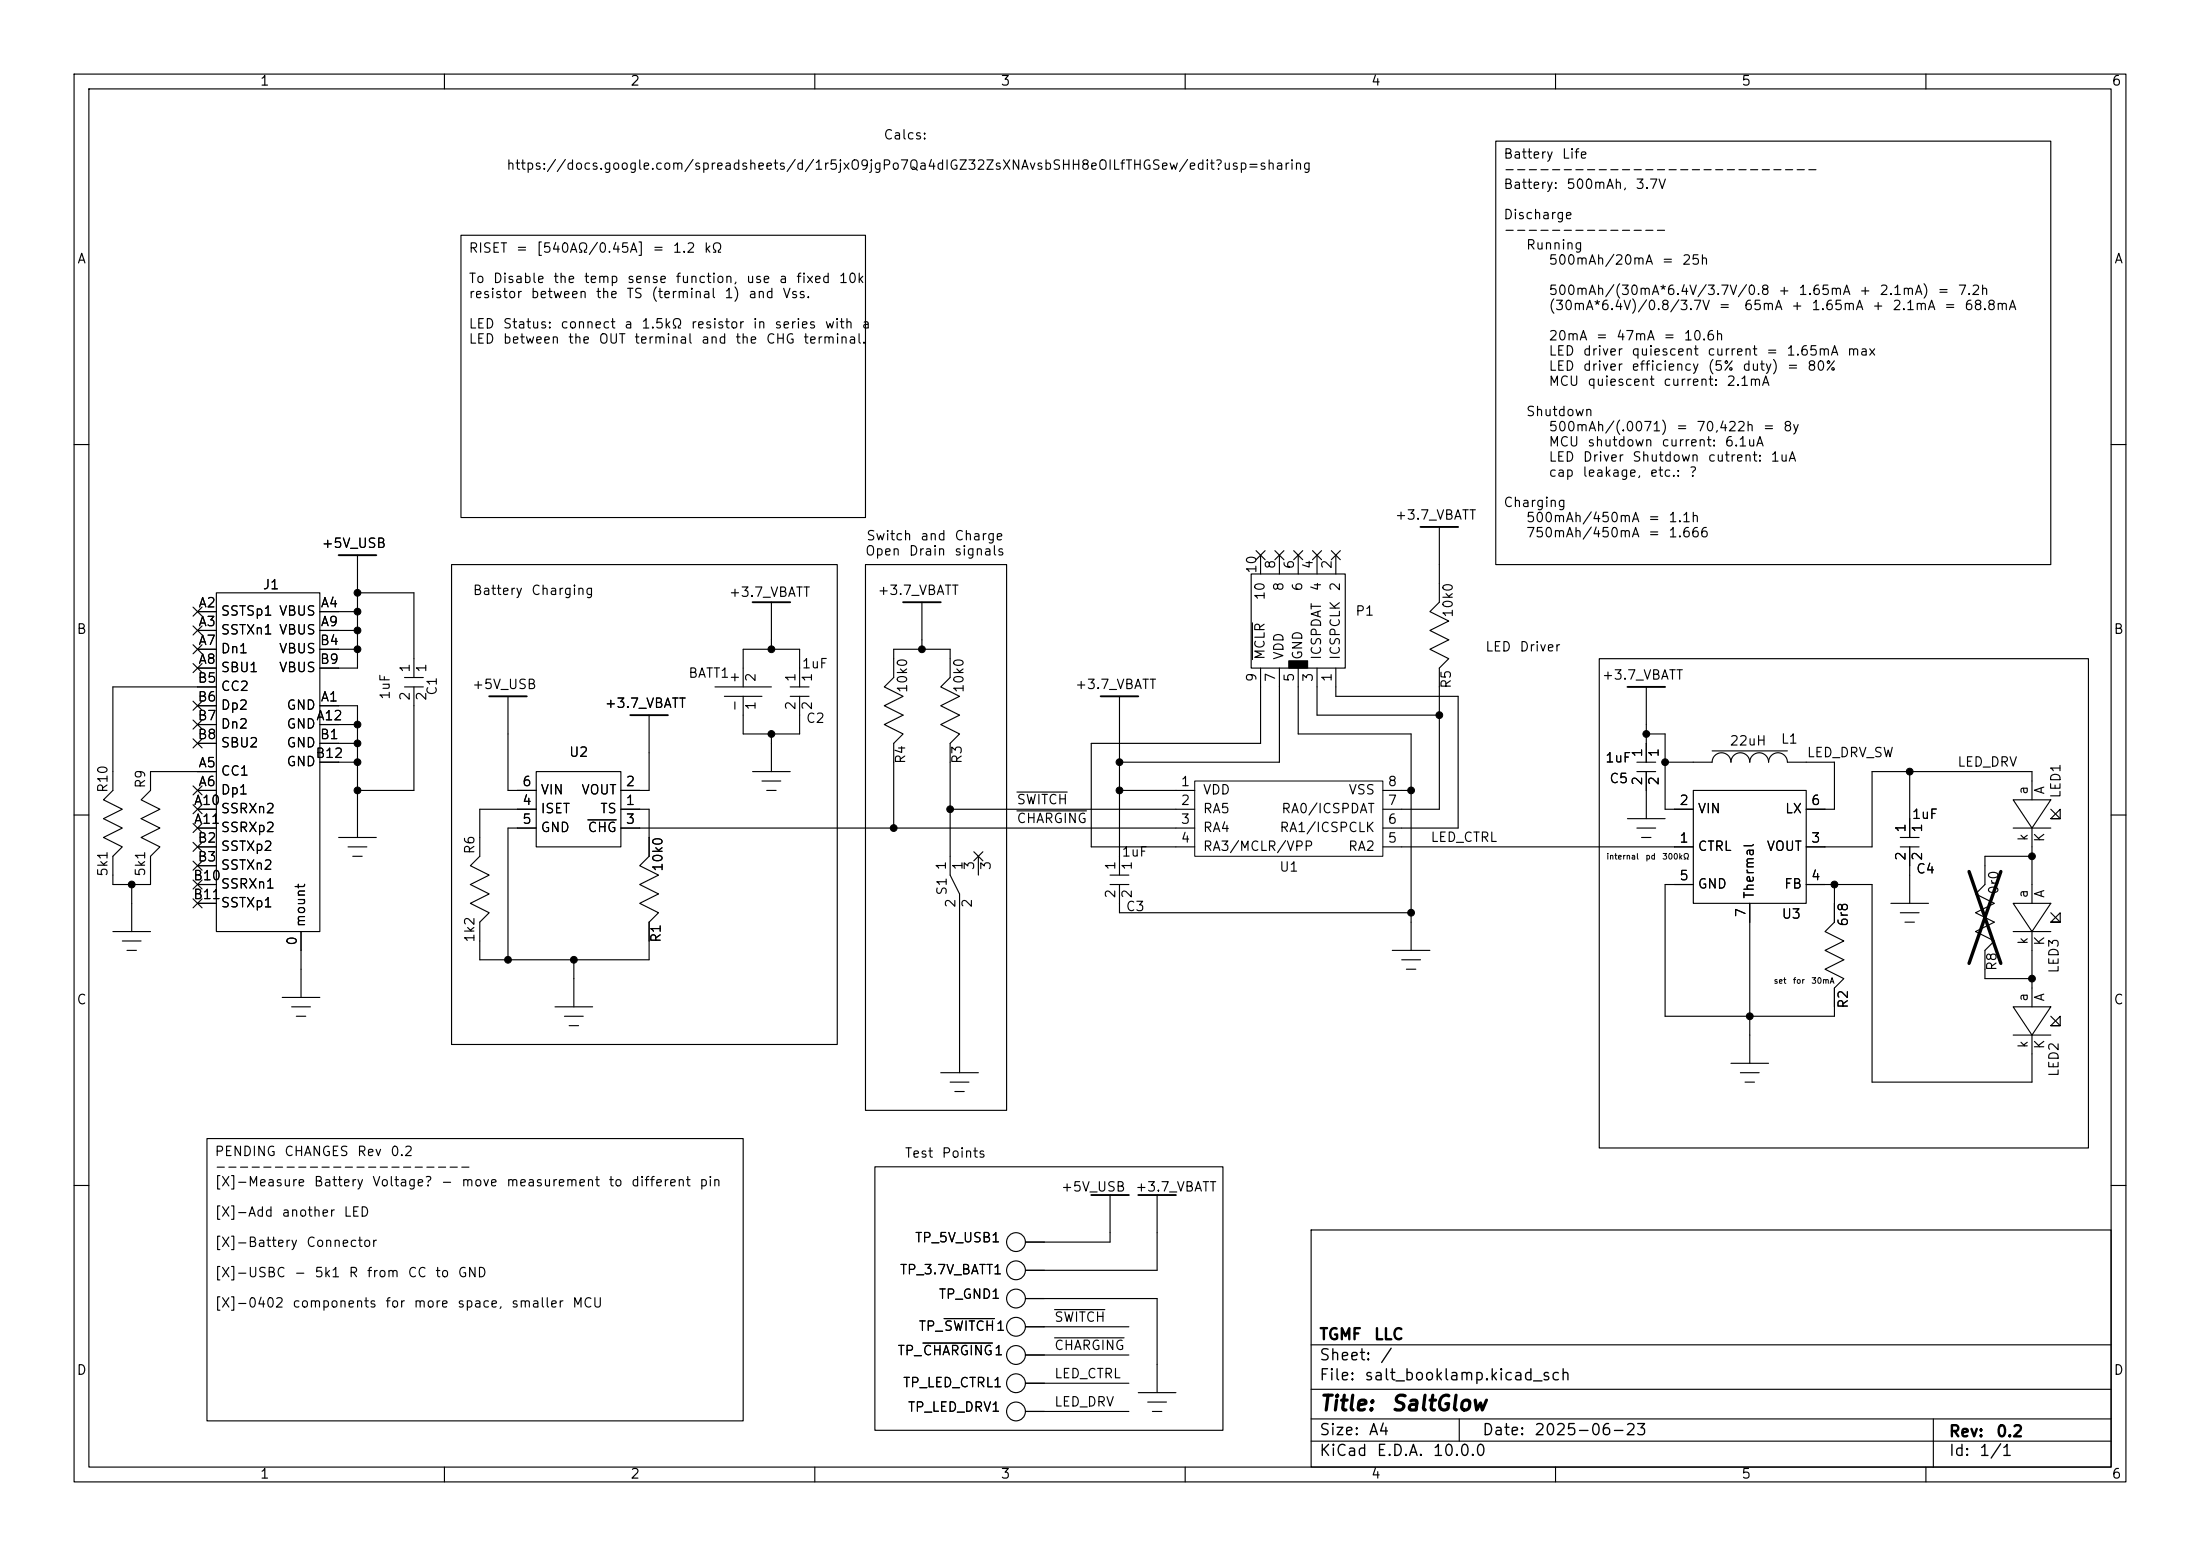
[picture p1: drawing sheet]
<svg xmlns="http://www.w3.org/2000/svg" width="297mm" height="210mm" viewBox="0 0 297 210" stroke-linecap="round" stroke-linejoin="round" font-family="sans-serif">
<g fill="none" stroke="#000" stroke-width=".15">
<path d="M10 10h277v190h-277zM12 12h273v186h-273zM60 10v2M110 10v2M160 10v2M201.9 19.1h75v57.1h-75zM210 10v2M260 10v2M62.2 31.8h54.6v38.1h-54.6zM10 60h2M48.3 74.9v15.3h-5.1M61 76.2h52v64.8h-52z"/>
<path d="M116.8 76.2h19.1v73.7h-19.1zM168.9 77.5h12.7v12.7h-12.7zM169.6 74.3l1.2 1.2M170.2 74.9v2.6M170.8 74.3l-1.2 1.2M172.1 74.3l1.2 1.2M172.7 74.9v2.6M173.3 74.3l-1.2 1.2M174.7 74.3l1.2 1.2M175.3 74.9v2.6M175.9 74.3l-1.2 1.2M177.2 74.3l1.2 1.2"/>
<path d="M177.8 74.9v2.6M178.4 74.3l-1.2 1.2M179.7 74.3l1.2 1.2M180.3 74.9v2.6M180.9 74.3l-1.2 1.2M194.3 71.1v10.2l-1.3 1.3 2.6 1.2-2.6 1.3 2.6 1.3-2.6 1.2 2.6 1.3-1.3 1.3v19h-7.6M285 60h2M26.1 97.2l1.2 1.2M26.1 99.7l1.2 1.2M26.1 81.9l1.2 1.3M26.1 89.6l1.2 1.2M26.1 87l1.2 1.2"/>
<path d="M26.1 94.6l1.2 1.3M26.1 84.5l1.2 1.2M26.7 82.6h2.5M26.7 85.1h2.5M26.7 87.6h2.5M26.7 90.2h2.5M26.7 95.3h2.5M26.7 97.8h2.5M27.3 97.2l-1.2 1.2M27.3 99.7l-1.2 1.2M27.3 81.9l-1.2 1.3M27.3 89.6l-1.2 1.2"/>
<path d="M27.3 87l-1.2 1.2M27.3 94.6l-1.2 1.3M27.3 84.5l-1.2 1.2M29.2 80h14v45.7h-14zM29.2 92.7h-14v14l-1.2 1.3 2.5 1.2-2.5 1.3 2.5 1.3-2.5 1.2 2.5 1.3-1.3 1.3v3.8h5.1v-3.8l1.3-1.3-2.6-1.3 2.6-1.2-2.6-1.3 2.6-1.3-2.6-1.2 1.3-1.3v-2.6h8.9M43.2 82.6h5.1M43.2 85.1h5.1M43.2 87.6h5.1M43.2 95.3h5.1v17.7M43.2 97.8h5.1M48.3 80h7.6v11.4M54.6 92.7h2.5"/>
<path d="M54.6 91.4h2.5M55.9 92.7v14h-7.6M68.6 94v12.7h3.8M87.6 96.5v10.2h-3.8M96.5 92.7h7.6M97.8 94h5.1M100.3 92.7v-5.1h7.6v5.1M100.3 94v5.1h7.6v-5.1M104.1 81.3v6.3M104.1 99.1v5M106.7 92.7h2.5M106.7 94h2.5"/>
<path d="M124.5 81.3v6.3M151.1 94v24.1M169.1 84.1v4.9M170.2 90.2v10.1h-22.9v14h14M172.7 90.2v12.7h-21.6M175.3 90.2v8.9h15.2v29.2M177.8 90.2v6.3h16.5M180.3 90.2v3.8h16.5v17.8h-10.1M215.9 88.9h66v66h-66zM222.2 92.7v10.2M222.2 99.1h2.6v10.1h3.8M10 110h2"/>
<path d="M17.8 119.4v6.3M26.1 106.1l1.2 1.2M26.1 118.8l1.2 1.2M26.1 111.2l1.2 1.2M26.1 116.2l1.2 1.2M26.1 113.7l1.2 1.2M26.1 108.6l1.2 1.2M26.7 119.4h2.5M26.7 114.3h2.5M26.7 109.2h2.5M26.7 106.7h2.5M26.7 111.8h2.5"/>
<path d="M26.7 116.8h2.5M26.7 100.3h2.5M27.3 106.1l-1.2 1.2M27.3 118.8l-1.2 1.2M27.3 111.2l-1.2 1.2M27.3 116.2l-1.2 1.2M27.3 113.7l-1.2 1.2M27.3 108.6l-1.2 1.2M43.2 102.9h5.1M43.2 100.3h5.1M45.7 113h5.1M47 114.3h2.5"/>
<path d="M47.6 115.6h1.3M72.4 104.1h11.4v10.2h-11.4zM72.4 109.2h-7.6v6.4l-1.3 1.2 2.5 1.3-2.5 1.3 2.5 1.3-2.5 1.2 2.5 1.3-1.2 1.3v5h22.8v-5l1.3-1.3-2.5-1.3 2.5-1.2-2.5-1.3 2.5-1.3-2.5-1.3 1.2-1.2v-6.4h-3.8M72.4 111.8h-3.8v17.7M79.4 110.7h3.8M83.8 111.8h77.5M101.6 104.1h5.1M102.9 105.4h2.5M103.5 106.7h1.3M120.6 111.8v-11.5l1.3-1.2-2.5-1.3 2.5-1.3-2.5-1.2 2.5-1.3-2.5-1.3 1.2-1.3v-3.8h7.7v3.8l-1.3 1.3 2.5 1.3-2.5 1.3 2.5 1.2-2.5 1.3 2.5 1.3-1.2 1.2v17.8l1.2 2.6v24.1M128.3 109.2h33M131.5 115l1.2 1.2"/>
<path d="M132.1 115.6v2.5M132.7 115l-1.2 1.2M137.3 106.9h6.8M137.3 109.4h9.4M149.9 118.1h2.5M149.9 119.4h2.5M151.1 119.4v3.8h39.4M151.1 106.7h10.2M186.7 114.3h41.9M186.7 106.7h3.8M219.7 110.5h5.1M221 102.9h2.5"/>
<path d="M221 104.1h2.5M221 111.8h2.5M221.6 113h1.3M222.2 104.1v6.4M224.8 102.9h6.3a1.27 1.27 0 0 1 1.3-1.3 1.27 1.27 0 0 1 1.3 1.3 1.27 1.27 0 0 1 1.2-1.3 1.27 1.27 0 0 1 1.3 1.3 1.27 1.27 0 0 1 1.3-1.3 1.27 1.27 0 0 1 1.3 1.3 1.27 1.27 0 0 1 1.2-1.3 1.27 1.27 0 0 1 1.3 1.3h6.3v6.3h-3.8M228.6 106.7h15.2v15.2h-15.2zM228.6 119.4h-3.8v17.8h22.8v-3.8l1.3-1.3-2.5-1.3 2.5-1.3-2.5-1.2 2.5-1.3-2.5-1.3 1.2-1.2v-5.1M231.1 101.3h10.2M243.8 119.4h8.9v26.7h21.6v-6.4M256.5 114.3h2.6M256.5 113h2.6M257.8 104.1v8.9"/>
<path d="M257.8 114.3v7.6M271.8 108h5.1l-2.6 3.8zM271.8 111.8h5.1M274.3 115.6h-6.3v3.8l-1.3 1.3 2.5 1.2-2.5 1.3 2.5 1.3-2.5 1.2 2.5 1.3-1.2 1.3v3.8h6.3M274.3 108v-3.9h-21.6v10.2h-8.9M274.3 111.8v10.1M276.9 109.2l1.2 1.3h-1.2l1.2-1.3v1.3h-1.2M285 110h2M15.2 125.7h5.1M16.5 127h2.5M17.1 128.3h1.3M26.1 121.3l1.2 1.2"/>
<path d="M26.7 121.9h2.5M27.3 121.3l-1.2 1.2M38.1 134.6h5.1M39.4 135.9h2.5M40 137.2h1.3M40.6 125.7v8.9M74.9 135.9h5.1M76.2 137.2h2.5M76.8 138.4h1.3M77.5 129.5v6.4M188 128.3h5M189.2 129.5h2.6"/>
<path d="M189.9 130.8h1.2M236.2 121.9v21.6M255.3 121.9h5M256.5 123.2h2.6M257.2 124.5h1.2M271.8 135.9h5.1l-2.6 3.8zM271.8 121.9h5.1l-2.6 3.8zM271.8 139.7h5.1M271.8 125.7h5.1M274.3 125.7v10.2M276.9 137.2l1.2 1.2h-1.2l1.2-1.2v1.2h-1.2M276.9 123.2l1.2 1.3h-1.2l1.2-1.3v1.3h-1.2"/>
<path d="M27.9 153.7h72.4v38.1h-72.4zM118.1 157.5h47v35.5h-47zM127 144.8h5.1M128.3 146.1h2.5M128.9 147.3h1.3M233.7 143.5h5.1M234.9 144.8h2.6M235.6 146.1h1.3M10 160h2M127.5 178h6.7M138.4 175.3h17.8v12.7M138.4 179.1h14"/>
<path d="M142.4 176.8h6.7M149.9 161.3v6.3h-11.5M156.2 161.3v10.2h-17.8M177 166h108v32h-108zM285 160h2M60 198v2M110 198v2M124.6 181.3h9.4M138.4 190.5h14M138.4 182.9h14M138.4 186.7h14M142.4 180.6h9.4"/>
<path d="M153.7 188h5M154.9 189.2h2.6M155.6 190.5h1.2M160 198v2M177 194.5h108M177 191.5h108M177 187.5h108M177 181.5h108M197 191.5v3M210 198v2M260 198v2M261 191.5v6.5"/>
<circle cx="137.2" cy="167.6" r="1.27"/>
<circle cx="137.2" cy="179.1" r="1.27"/>
<circle cx="137.2" cy="171.4" r="1.27"/>
<circle cx="137.2" cy="175.3" r="1.27"/>
<circle cx="137.2" cy="186.7" r="1.27"/>
<circle cx="137.2" cy="190.5" r="1.27"/>
<circle cx="137.2" cy="182.9" r="1.27"/>
</g>
<path d="M265.8 117.6l4.3 12.4M270.1 117.6l-4.3 12.4" fill="none" stroke="#000" stroke-width=".46"/>
<path d="M45.7 74.9h5.1M191.8 71.1h5M66 94h5.1M85.1 96.5h5.1M101.6 81.3h5.1M121.9 81.3h5.1M148.6 94h5.1M219.7 92.7h5.1M147.3 161.3h5.1M153.7 161.3h5" fill="none" stroke="#000" stroke-width=".25"/>
<path d="M174 89.2h2.5v1h-2.5z" fill="#000" stroke="#000" stroke-width=".15"/>
<path d="M161.3 105.4h25.4v10.2h-25.4z" fill="none" stroke="#000" stroke-width=".14"/>
<g fill="#000" stroke="#000" stroke-width=".14">
<circle cx="48.3" cy="97.8" r=".46"/>
<circle cx="48.3" cy="80" r=".46"/>
<circle cx="48.3" cy="87.6" r=".46"/>
<circle cx="48.3" cy="85.1" r=".46"/>
<circle cx="48.3" cy="82.6" r=".46"/>
<circle cx="104.1" cy="99.1" r=".46"/>
<circle cx="104.1" cy="87.6" r=".46"/>
<circle cx="124.5" cy="87.6" r=".46"/>
<circle cx="194.3" cy="96.5" r=".46"/>
<circle cx="222.2" cy="99.1" r=".46"/>
<circle cx="17.8" cy="119.4" r=".46"/>
<circle cx="48.3" cy="100.3" r=".46"/>
<circle cx="48.3" cy="106.7" r=".46"/>
<circle cx="48.3" cy="102.9" r=".46"/>
<circle cx="120.6" cy="111.8" r=".46"/>
<circle cx="128.3" cy="109.2" r=".46"/>
<circle cx="151.1" cy="102.9" r=".46"/>
<circle cx="151.1" cy="106.7" r=".46"/>
<circle cx="190.5" cy="106.7" r=".46"/>
<circle cx="224.8" cy="102.9" r=".46"/>
<circle cx="247.6" cy="119.4" r=".46"/>
<circle cx="257.8" cy="104.1" r=".46"/>
<circle cx="274.3" cy="115.6" r=".46"/>
<circle cx="68.6" cy="129.5" r=".46"/>
<circle cx="77.5" cy="129.5" r=".46"/>
<circle cx="190.5" cy="123.2" r=".46"/>
<circle cx="236.2" cy="137.2" r=".46"/>
<circle cx="274.3" cy="132.1" r=".46"/>
</g>
<g font-size="2">
<text x="178" y="190.9">Title:</text>
<text x="187.7" y="190.9">SaltGlow</text>
</g>
<g font-size="1.5">
<text x="178" y="184">Sheet:</text>
<text x="178" y="181.2">TGMF</text>
<text x="185.4" y="181.2">LLC</text>
<text x="186.2" y="184">/</text>
<text x="178" y="186.7">File:</text>
<text x="184.1" y="186.7">salt_booklamp.kicad_sch</text>
<text x="178" y="196.9">KiCad</text>
<text x="178" y="194.1">Size:</text>
<text x="184.7" y="194.1">A4</text>
<text x="185.7" y="196.9">E.D.A.</text>
<text x="193.3" y="196.9">10.0.0</text>
<text x="200" y="194.1">Date:</text>
<text x="207" y="194.1">2025-06-23</text>
<text x="263" y="194.3">Rev:</text>
<text x="263" y="196.9">Id:</text>
<text x="267.1" y="196.9">1/1</text>
<text x="269.4" y="194.3">0.2</text>
</g>
<g font-size="1.3">
<text x="35" y="11.9">1</text>
<text x="85" y="11.9">2</text>
<text x="135" y="11.9">3</text>
<text x="185" y="11.9">4</text>
<text x="235" y="11.9">5</text>
<text x="285" y="11.9">6</text>
<text x="68.3" y="23.2">https://docs.google.com/spreadsheets/d/1r5jxO9jgPo7Qa4dIGZ32ZsXNAvsbSHH8eOILfTHGSew/edit?usp=sharing</text>
<text x="119.2" y="19.1">Calcs:</text>
<text x="202.9" y="21.7">Battery</text>
<text x="202.9" y="23.8">---------------------------</text>
<text x="210.8" y="21.7">Life</text>
<text x="202.9" y="25.8">Battery:</text>
<text x="202.9" y="29.9">Discharge</text>
<text x="211.4" y="25.8">500mAh,</text>
<text x="220.7" y="25.8">3.7V</text>
<text x="10.3" y="35.9">A</text>
<text x="63.2" y="34.4">RISET</text>
<text x="69.6" y="34.4">=</text>
<text x="72.3" y="34.4">[540AΩ/0.45A]</text>
<text x="88" y="34.4">=</text>
<text x="90.7" y="34.4">1.2</text>
<text x="94.9" y="34.4">kΩ</text>
<text x="202.9" y="32">--------------</text>
<text x="205.9" y="34">Running</text>
<text x="285.3" y="35.9">A</text>
<text x="63.2" y="38.5">To</text>
<text x="63.2" y="40.6">resistor</text>
<text x="66.5" y="38.5">Disable</text>
<text x="71.5" y="40.6">between</text>
<text x="74.6" y="38.5">the</text>
<text x="78.7" y="38.5">temp</text>
<text x="80.3" y="40.6">the</text>
<text x="84.5" y="40.6">TS</text>
<text x="84.6" y="38.5">sense</text>
<text x="87.8" y="40.6">(terminal</text>
<text x="91.1" y="38.5">function,</text>
<text x="97.7" y="40.6">1)</text>
<text x="100.6" y="38.5">use</text>
<text x="100.9" y="40.6">and</text>
<text x="105.1" y="38.5">a</text>
<text x="105.5" y="40.6">Vss.</text>
<text x="107.4" y="38.5">fixed</text>
<text x="113.1" y="38.5">10k</text>
<text x="209" y="36">500mAh/20mA</text>
<text x="209" y="40.1">500mAh/(30mA*6.4V/3.7V/0.8</text>
<text x="224.2" y="36">=</text>
<text x="227" y="36">25h</text>
<text x="240" y="40.1">+</text>
<text x="242.7" y="40.1">1.65mA</text>
<text x="250.9" y="40.1">+</text>
<text x="253.6" y="40.1">2.1mA)</text>
<text x="261.5" y="40.1">=</text>
<text x="264.2" y="40.1">7.2h</text>
<text x="63.2" y="44.7">LED</text>
<text x="63.2" y="46.7">LED</text>
<text x="67.8" y="44.7">Status:</text>
<text x="67.8" y="46.7">between</text>
<text x="75.6" y="44.7">connect</text>
<text x="76.6" y="46.7">the</text>
<text x="80.7" y="46.7">OUT</text>
<text x="84.2" y="44.7">a</text>
<text x="85.5" y="46.7">terminal</text>
<text x="86.5" y="44.7">1.5kΩ</text>
<text x="93.2" y="44.7">resistor</text>
<text x="94.6" y="46.7">and</text>
<text x="99.2" y="46.7">the</text>
<text x="101.5" y="44.7">in</text>
<text x="103.3" y="46.7">CHG</text>
<text x="104.5" y="44.7">series</text>
<text x="108.4" y="46.7">terminal.</text>
<text x="111.3" y="44.7">with</text>
<text x="116.2" y="44.7">a</text>
<text x="209" y="42.2">(30mA*6.4V)/0.8/3.7V</text>
<text x="209" y="46.3">20mA</text>
<text x="215.4" y="46.3">=</text>
<text x="218.1" y="46.3">47mA</text>
<text x="224.5" y="46.3">=</text>
<text x="227.2" y="46.3">10.6h</text>
<text x="231.9" y="42.2">=</text>
<text x="235.3" y="42.2">65mA</text>
<text x="241.7" y="42.2">+</text>
<text x="244.5" y="42.2">1.65mA</text>
<text x="252.6" y="42.2">+</text>
<text x="255.4" y="42.2">2.1mA</text>
<text x="262.4" y="42.2">=</text>
<text x="265.1" y="42.2">68.8mA</text>
<text x="209" y="48.3">LED</text>
<text x="209" y="50.4">LED</text>
<text x="209" y="52.4">MCU</text>
<text x="213.6" y="48.3">driver</text>
<text x="213.6" y="50.4">driver</text>
<text x="214.2" y="52.4">quiescent</text>
<text x="220.1" y="48.3">quiescent</text>
<text x="220.1" y="50.4">efficiency</text>
<text x="224.4" y="52.4">current:</text>
<text x="230.4" y="48.3">current</text>
<text x="230.5" y="50.4">(5%</text>
<text x="233" y="52.4">2.1mA</text>
<text x="235.1" y="50.4">duty)</text>
<text x="238.3" y="48.3">=</text>
<text x="241.1" y="48.3">1.65mA</text>
<text x="241.1" y="50.4">=</text>
<text x="243.9" y="50.4">80%</text>
<text x="249.3" y="48.3">max</text>
<text x="205.9" y="56.5">Shutdown</text>
<text x="209" y="58.5">500mAh/(.0071)</text>
<text x="226.2" y="58.5">=</text>
<text x="228.9" y="58.5">70,422h</text>
<text x="237.9" y="58.5">=</text>
<text x="240.6" y="58.5">8y</text>
<text x="209" y="60.6">MCU</text>
<text x="209" y="62.6">LED</text>
<text x="209" y="64.7">cap</text>
<text x="213.5" y="64.7">leakage,</text>
<text x="213.6" y="62.6">Driver</text>
<text x="214.2" y="60.6">shutdown</text>
<text x="220.3" y="62.6">Shutdown</text>
<text x="222.6" y="64.7">etc.:</text>
<text x="224.2" y="60.6">current:</text>
<text x="227.9" y="64.7">?</text>
<text x="230.5" y="62.6">cutrent:</text>
<text x="232.8" y="60.6">6.1uA</text>
<text x="238.9" y="62.6">1uA</text>
<text x="188.2" y="70.5">+3.7_VBATT</text>
<text x="202.9" y="68.8">Charging</text>
<text x="205.9" y="70.8">500mAh/450mA</text>
<text x="222.4" y="70.8">=</text>
<text x="225.1" y="70.8">1.1h</text>
<text x="43.3" y="74.3">+5V_USB</text>
<text x="116.7" y="75.3">Open</text>
<text x="116.9" y="73.3">Switch</text>
<text x="122.6" y="75.3">Drain</text>
<text x="124.1" y="73.3">and</text>
<text x="128.7" y="75.3">signals</text>
<text x="128.8" y="73.3">Charge</text>
<text x="169.9" y="77.5" transform="rotate(-90 169.9 77.5)">10</text>
<text x="172.5" y="76.9" transform="rotate(-90 172.5 76.9)">8</text>
<text x="175" y="76.9" transform="rotate(-90 175 76.9)">6</text>
<text x="177.5" y="76.9" transform="rotate(-90 177.5 76.9)">4</text>
<text x="180.1" y="76.9" transform="rotate(-90 180.1 76.9)">2</text>
<text x="205.9" y="72.8">750mAh/450mA</text>
<text x="222.4" y="72.8">=</text>
<text x="225.1" y="72.8">1.666</text>
<text x="26.7" y="82.3">A2</text>
<text x="29.7" y="83.4">SSTSp1</text>
<text x="35.4" y="79.9">J1</text>
<text x="37.6" y="83.4">VBUS</text>
<text x="43.2" y="82.3">A4</text>
<text x="63.7" y="80.6">Battery</text>
<text x="71.6" y="80.6">Charging</text>
<text x="98.3" y="80.9">+3.7_VBATT</text>
<text x="118.4" y="80.6">+3.7_VBATT</text>
<text x="171" y="81.1" transform="rotate(-90 171 81.1)">10</text>
<text x="173.6" y="79.9" transform="rotate(-90 173.6 79.9)">8</text>
<text x="176.1" y="79.9" transform="rotate(-90 176.1 79.9)">6</text>
<text x="178.7" y="79.9" transform="rotate(-90 178.7 79.9)">4</text>
<text x="181.2" y="79.9" transform="rotate(-90 181.2 79.9)">2</text>
<text x="182.9" y="83.4">P1</text>
<text x="196.4" y="83.5" transform="rotate(-90 196.4 83.5)">10k0</text>
<text x="10.3" y="85.9">B</text>
<text x="26.7" y="84.8">A3</text>
<text x="26.7" y="87.4">A7</text>
<text x="26.7" y="89.9">A8</text>
<text x="29.7" y="86">SSTXn1</text>
<text x="29.7" y="88.5">Dn1</text>
<text x="37.6" y="86">VBUS</text>
<text x="37.6" y="88.5">VBUS</text>
<text x="43.1" y="87.4">B4</text>
<text x="43.1" y="89.9">B9</text>
<text x="43.2" y="84.8">A9</text>
<text x="171" y="89.2" transform="rotate(-90 171 89.2)">MCLR</text>
<text x="173.6" y="89.2" transform="rotate(-90 173.6 89.2)">VDD</text>
<text x="176.1" y="89.2" transform="rotate(-90 176.1 89.2)">GND</text>
<text x="178.7" y="89.2" transform="rotate(-90 178.7 89.2)">ICSPDAT</text>
<text x="181.2" y="89.2" transform="rotate(-90 181.2 89.2)">ICSPCLK</text>
<text x="200.4" y="88.2">LED</text>
<text x="205" y="88.2">Driver</text>
<text x="285.3" y="85.9">B</text>
<text x="26.6" y="92.5">B5</text>
<text x="26.6" y="95">B6</text>
<text x="29.7" y="91">SBU1</text>
<text x="29.7" y="93.6">CC2</text>
<text x="37.6" y="91">VBUS</text>
<text x="43.2" y="95">A1</text>
<text x="52.9" y="94.5" transform="rotate(-90 52.9 94.5)">1uF</text>
<text x="55.6" y="94.7" transform="rotate(-90 55.6 94.7)">2</text>
<text x="55.6" y="90.9" transform="rotate(-90 55.6 90.9)">1</text>
<text x="57.9" y="94.7" transform="rotate(-90 57.9 94.7)">2</text>
<text x="57.9" y="90.9" transform="rotate(-90 57.9 90.9)">1</text>
<text x="59.3" y="94" transform="rotate(-90 59.3 94)">C1</text>
<text x="63.6" y="93.3">+5V_USB</text>
<text x="81.5" y="95.9">+3.7_VBATT</text>
<text x="92.8" y="91.8">BATT1</text>
<text x="100.1" y="92.3" transform="rotate(-90 100.1 92.3)">+</text>
<text x="102.3" y="96" transform="rotate(-90 102.3 96)">1</text>
<text x="102.3" y="92.1" transform="rotate(-90 102.3 92.1)">2</text>
<text x="107.7" y="96" transform="rotate(-90 107.7 96)">2</text>
<text x="107.7" y="92.1" transform="rotate(-90 107.7 92.1)">1</text>
<text x="108.2" y="90.5">1uF</text>
<text x="109.9" y="96" transform="rotate(-90 109.9 96)">2</text>
<text x="109.9" y="92.1" transform="rotate(-90 109.9 92.1)">1</text>
<text x="122.8" y="93.6" transform="rotate(-90 122.8 93.6)">10k0</text>
<text x="130.4" y="93.6" transform="rotate(-90 130.4 93.6)">10k0</text>
<text x="145" y="93.3">+3.7_VBATT</text>
<text x="169.9" y="92.1" transform="rotate(-90 169.9 92.1)">9</text>
<text x="172.5" y="92.1" transform="rotate(-90 172.5 92.1)">7</text>
<text x="175" y="92.1" transform="rotate(-90 175 92.1)">5</text>
<text x="177.5" y="92.1" transform="rotate(-90 177.5 92.1)">3</text>
<text x="180.1" y="92.1" transform="rotate(-90 180.1 92.1)">1</text>
<text x="196.2" y="93" transform="rotate(-90 196.2 93)">R5</text>
<text x="216.2" y="92">+3.7_VBATT</text>
<text x="26.6" y="97.5">B7</text>
<text x="26.6" y="100.1">B8</text>
<text x="29.7" y="96.1">Dp2</text>
<text x="29.7" y="98.7">Dn2</text>
<text x="29.7" y="101.2">SBU2</text>
<text x="38.6" y="96.1">GND</text>
<text x="38.6" y="98.7">GND</text>
<text x="38.6" y="101.2">GND</text>
<text x="42.6" y="97.5">A12</text>
<text x="43.1" y="100.1">B1</text>
<text x="100.1" y="96.1" transform="rotate(-90 100.1 96.1)">-</text>
<text x="108.7" y="97.9">C2</text>
<text x="233.4" y="100.9">22uH</text>
<text x="240.3" y="100.7">L1</text>
<text x="14.8" y="107.1" transform="rotate(-90 14.8 107.1)">R10</text>
<text x="19.9" y="106.5" transform="rotate(-90 19.9 106.5)">R9</text>
<text x="26.7" y="103.9">A5</text>
<text x="26.7" y="106.4">A6</text>
<text x="29.7" y="105">CC1</text>
<text x="29.7" y="107.5">Dp1</text>
<text x="38.6" y="103.7">GND</text>
<text x="42.5" y="102.6">B12</text>
<text x="70.4" y="106.4">6</text>
<text x="72.9" y="107.5">VIN</text>
<text x="76.7" y="102.5">U2</text>
<text x="78.4" y="107.5">VOUT</text>
<text x="84.4" y="106.4">2</text>
<text x="122.5" y="103.2" transform="rotate(-90 122.5 103.2)">R4</text>
<text x="130.1" y="103.2" transform="rotate(-90 130.1 103.2)">R3</text>
<text x="159.3" y="106.4">1</text>
<text x="162.3" y="107.5">VDD</text>
<text x="182" y="107.5">VSS</text>
<text x="187.3" y="106.4">8</text>
<text x="216.6" y="103.2">1uF</text>
<text x="217.2" y="106">C5</text>
<text x="222" y="106.1" transform="rotate(-90 222 106.1)">2</text>
<text x="222" y="102.3" transform="rotate(-90 222 102.3)">1</text>
<text x="224.2" y="106.1" transform="rotate(-90 224.2 106.1)">2</text>
<text x="224.2" y="102.3" transform="rotate(-90 224.2 102.3)">1</text>
<text x="243.8" y="102.5">LED_DRV_SW</text>
<text x="264.2" y="103.8">LED_DRV</text>
<text x="274.1" y="107.4" transform="rotate(-90 274.1 107.4)">a</text>
<text x="276.3" y="107.3" transform="rotate(-90 276.3 107.3)">A</text>
<text x="278.5" y="107.8" transform="rotate(-90 278.5 107.8)">LED1</text>
<text x="26.1" y="109">A10</text>
<text x="26.1" y="111.5">A11</text>
<text x="29.7" y="110.1">SSRXn2</text>
<text x="29.7" y="112.6">SSRXp2</text>
<text x="70.4" y="109">4</text>
<text x="70.4" y="111.5">5</text>
<text x="72.9" y="110.1">ISET</text>
<text x="72.9" y="112.6">GND</text>
<text x="79.2" y="112.6">CHG</text>
<text x="80.9" y="110.1">TS</text>
<text x="84.4" y="109">1</text>
<text x="84.4" y="111.5">3</text>
<text x="137.2" y="108.9">SWITCH</text>
<text x="137.2" y="111.4">CHARGING</text>
<text x="159.3" y="109">2</text>
<text x="159.3" y="111.5">3</text>
<text x="162.3" y="110.1">RA5</text>
<text x="162.3" y="112.6">RA4</text>
<text x="172.6" y="112.6">RA1/ICSPCLK</text>
<text x="172.9" y="110.1">RA0/ICSPDAT</text>
<text x="187.3" y="111.5">6</text>
<text x="187.3" y="109">7</text>
<text x="193" y="114">LED_CTRL</text>
<text x="226.6" y="109">2</text>
<text x="229.1" y="110.1">VIN</text>
<text x="240.9" y="110.1">LX</text>
<text x="244.4" y="109">6</text>
<text x="257.6" y="112.5" transform="rotate(-90 257.6 112.5)">1</text>
<text x="258" y="110.8">1uF</text>
<text x="259.8" y="112.5" transform="rotate(-90 259.8 112.5)">1</text>
<text x="274.1" y="113.6" transform="rotate(-90 274.1 113.6)">k</text>
<text x="276.3" y="113.8" transform="rotate(-90 276.3 113.8)">K</text>
<text x="14.8" y="118.4" transform="rotate(-90 14.8 118.4)">5k1</text>
<text x="19.9" y="118.4" transform="rotate(-90 19.9 118.4)">5k1</text>
<text x="26" y="119.1">B10</text>
<text x="26.6" y="114">B2</text>
<text x="26.6" y="116.6">B3</text>
<text x="29.7" y="115.2">SSTXp2</text>
<text x="29.7" y="117.7">SSTXn2</text>
<text x="64.4" y="115.4" transform="rotate(-90 64.4 115.4)">R6</text>
<text x="89.8" y="117.7" transform="rotate(-90 89.8 117.7)">10k0</text>
<text x="128" y="117.5" transform="rotate(-90 128 117.5)">1</text>
<text x="130.3" y="117.5" transform="rotate(-90 130.3 117.5)">1</text>
<text x="131.8" y="117.5" transform="rotate(-90 131.8 117.5)">3</text>
<text x="134.1" y="117.5" transform="rotate(-90 134.1 117.5)">3</text>
<text x="150.9" y="117.5" transform="rotate(-90 150.9 117.5)">1</text>
<text x="151.3" y="115.9">1uF</text>
<text x="153.1" y="117.5" transform="rotate(-90 153.1 117.5)">1</text>
<text x="159.3" y="114">4</text>
<text x="162.3" y="115.2">RA3/MCLR/VPP</text>
<text x="172.6" y="118">U1</text>
<text x="181.9" y="115.2">RA2</text>
<text x="187.3" y="114">5</text>
<text x="226.6" y="114">1</text>
<text x="226.6" y="119.1">5</text>
<text x="229.1" y="115.2">CTRL</text>
<text x="238.4" y="115.2">VOUT</text>
<text x="244.4" y="114">3</text>
<text x="244.4" y="119.1">4</text>
<text x="257.6" y="116.3" transform="rotate(-90 257.6 116.3)">2</text>
<text x="258.6" y="118.2">C4</text>
<text x="259.8" y="116.3" transform="rotate(-90 259.8 116.3)">2</text>
<text x="26" y="121.7">B11</text>
<text x="29.7" y="120.2">SSRXn1</text>
<text x="29.7" y="122.8">SSTXp1</text>
<text x="41.5" y="125.2" transform="rotate(-90 41.5 125.2)">mount</text>
<text x="128.1" y="120.9" transform="rotate(-90 128.1 120.9)">S1</text>
<text x="129.3" y="122.6" transform="rotate(-90 129.3 122.6)">2</text>
<text x="131.5" y="122.6" transform="rotate(-90 131.5 122.6)">2</text>
<text x="150.9" y="121.4" transform="rotate(-90 150.9 121.4)">2</text>
<text x="151.9" y="123.3">C3</text>
<text x="153.1" y="121.4" transform="rotate(-90 153.1 121.4)">2</text>
<text x="229.1" y="120.2">GND</text>
<text x="236" y="123.9" transform="rotate(-90 236 123.9)">7</text>
<text x="237.1" y="121.4" transform="rotate(-90 237.1 121.4)">Thermal</text>
<text x="240.4" y="124.3">U3</text>
<text x="240.8" y="120.2">FB</text>
<text x="249.8" y="125.1" transform="rotate(-90 249.8 125.1)">6r8</text>
<text x="270.1" y="120.8" transform="rotate(-90 270.1 120.8)">0r0</text>
<text x="274.1" y="121.3" transform="rotate(-90 274.1 121.3)">a</text>
<text x="276.3" y="121.3" transform="rotate(-90 276.3 121.3)">A</text>
<text x="40.4" y="127.7" transform="rotate(-90 40.4 127.7)">0</text>
<text x="64.4" y="127.3" transform="rotate(-90 64.4 127.3)">1k2</text>
<text x="89.5" y="127.3" transform="rotate(-90 89.5 127.3)">R1</text>
<text x="269.8" y="131.1" transform="rotate(-90 269.8 131.1)">R8</text>
<text x="274.1" y="127.6" transform="rotate(-90 274.1 127.6)">k</text>
<text x="276.3" y="127.7" transform="rotate(-90 276.3 127.7)">K</text>
<text x="278.2" y="131.5" transform="rotate(-90 278.2 131.5)">LED3</text>
<text x="10.3" y="135.9">C</text>
<text x="249.8" y="136.2" transform="rotate(-90 249.8 136.2)">R2</text>
<text x="274.1" y="135.3" transform="rotate(-90 274.1 135.3)">a</text>
<text x="276.3" y="135.3" transform="rotate(-90 276.3 135.3)">A</text>
<text x="285.3" y="135.9">C</text>
<text x="274.1" y="141.6" transform="rotate(-90 274.1 141.6)">k</text>
<text x="276.3" y="141.7" transform="rotate(-90 276.3 141.7)">K</text>
<text x="278.2" y="145.4" transform="rotate(-90 278.2 145.4)">LED2</text>
<text x="28.9" y="156.3">PENDING</text>
<text x="28.9" y="158.4">----------------------</text>
<text x="28.9" y="160.4">[X]-Measure</text>
<text x="38.3" y="156.3">CHANGES</text>
<text x="42.3" y="160.4">Battery</text>
<text x="48.1" y="156.3">Rev</text>
<text x="50.2" y="160.4">Voltage?</text>
<text x="52.6" y="156.3">0.2</text>
<text x="59.4" y="160.4">-</text>
<text x="62.2" y="160.4">move</text>
<text x="68.3" y="160.4">measurement</text>
<text x="82.1" y="160.4">to</text>
<text x="85.1" y="160.4">different</text>
<text x="94.3" y="160.4">pin</text>
<text x="122.1" y="156.6">Test</text>
<text x="127" y="156.6">Points</text>
<text x="143.1" y="161.1">+5V_USB</text>
<text x="153.2" y="161.1">+3.7_VBATT</text>
<text x="28.9" y="164.5">[X]-Add</text>
<text x="37.9" y="164.5">another</text>
<text x="46.3" y="164.5">LED</text>
<text x="123.4" y="168">TP_5V_USB1</text>
<text x="28.9" y="168.6">[X]-Battery</text>
<text x="28.9" y="172.7">[X]-USBC</text>
<text x="39.6" y="172.7">-</text>
<text x="41.3" y="168.6">Connector</text>
<text x="42.4" y="172.7">5k1</text>
<text x="47" y="172.7">R</text>
<text x="49.4" y="172.7">from</text>
<text x="54.9" y="172.7">CC</text>
<text x="58.7" y="172.7">to</text>
<text x="61.7" y="172.7">GND</text>
<text x="121.4" y="172.3">TP_3.7V_BATT1</text>
<text x="28.9" y="176.8">[X]-0402</text>
<text x="39.4" y="176.8">components</text>
<text x="51.9" y="176.8">for</text>
<text x="55.7" y="176.8">more</text>
<text x="61.6" y="176.8">space,</text>
<text x="68.9" y="176.8">smaller</text>
<text x="77.2" y="176.8">MCU</text>
<text x="123.9" y="179.9">TP_SWITCH1</text>
<text x="126.6" y="175.6">TP_GND1</text>
<text x="142.2" y="178.7">SWITCH</text>
<text x="10.3" y="185.9">D</text>
<text x="121.1" y="183.2">TP_CHARGING1</text>
<text x="142.2" y="182.5">CHARGING</text>
<text x="285.3" y="185.9">D</text>
<text x="121.8" y="187.6">TP_LED_CTRL1</text>
<text x="122.5" y="190.9">TP_LED_DRV1</text>
<text x="142.2" y="186.3">LED_CTRL</text>
<text x="142.2" y="190.2">LED_DRV</text>
<text x="35" y="199.9">1</text>
<text x="85" y="199.9">2</text>
<text x="135" y="199.9">3</text>
<text x="185" y="199.9">4</text>
<text x="235" y="199.9">5</text>
<text x="285" y="199.9">6</text>
</g>
<g font-size=".8">
<text x="216.8" y="116.2">internal</text>
<text x="222.1" y="116.2">pd</text>
<text x="224.3" y="116.2">300kΩ</text>
<text x="239.4" y="132.9">set</text>
<text x="242" y="132.9">for</text>
<text x="244.5" y="132.9">30mA</text>
</g>
</svg>
